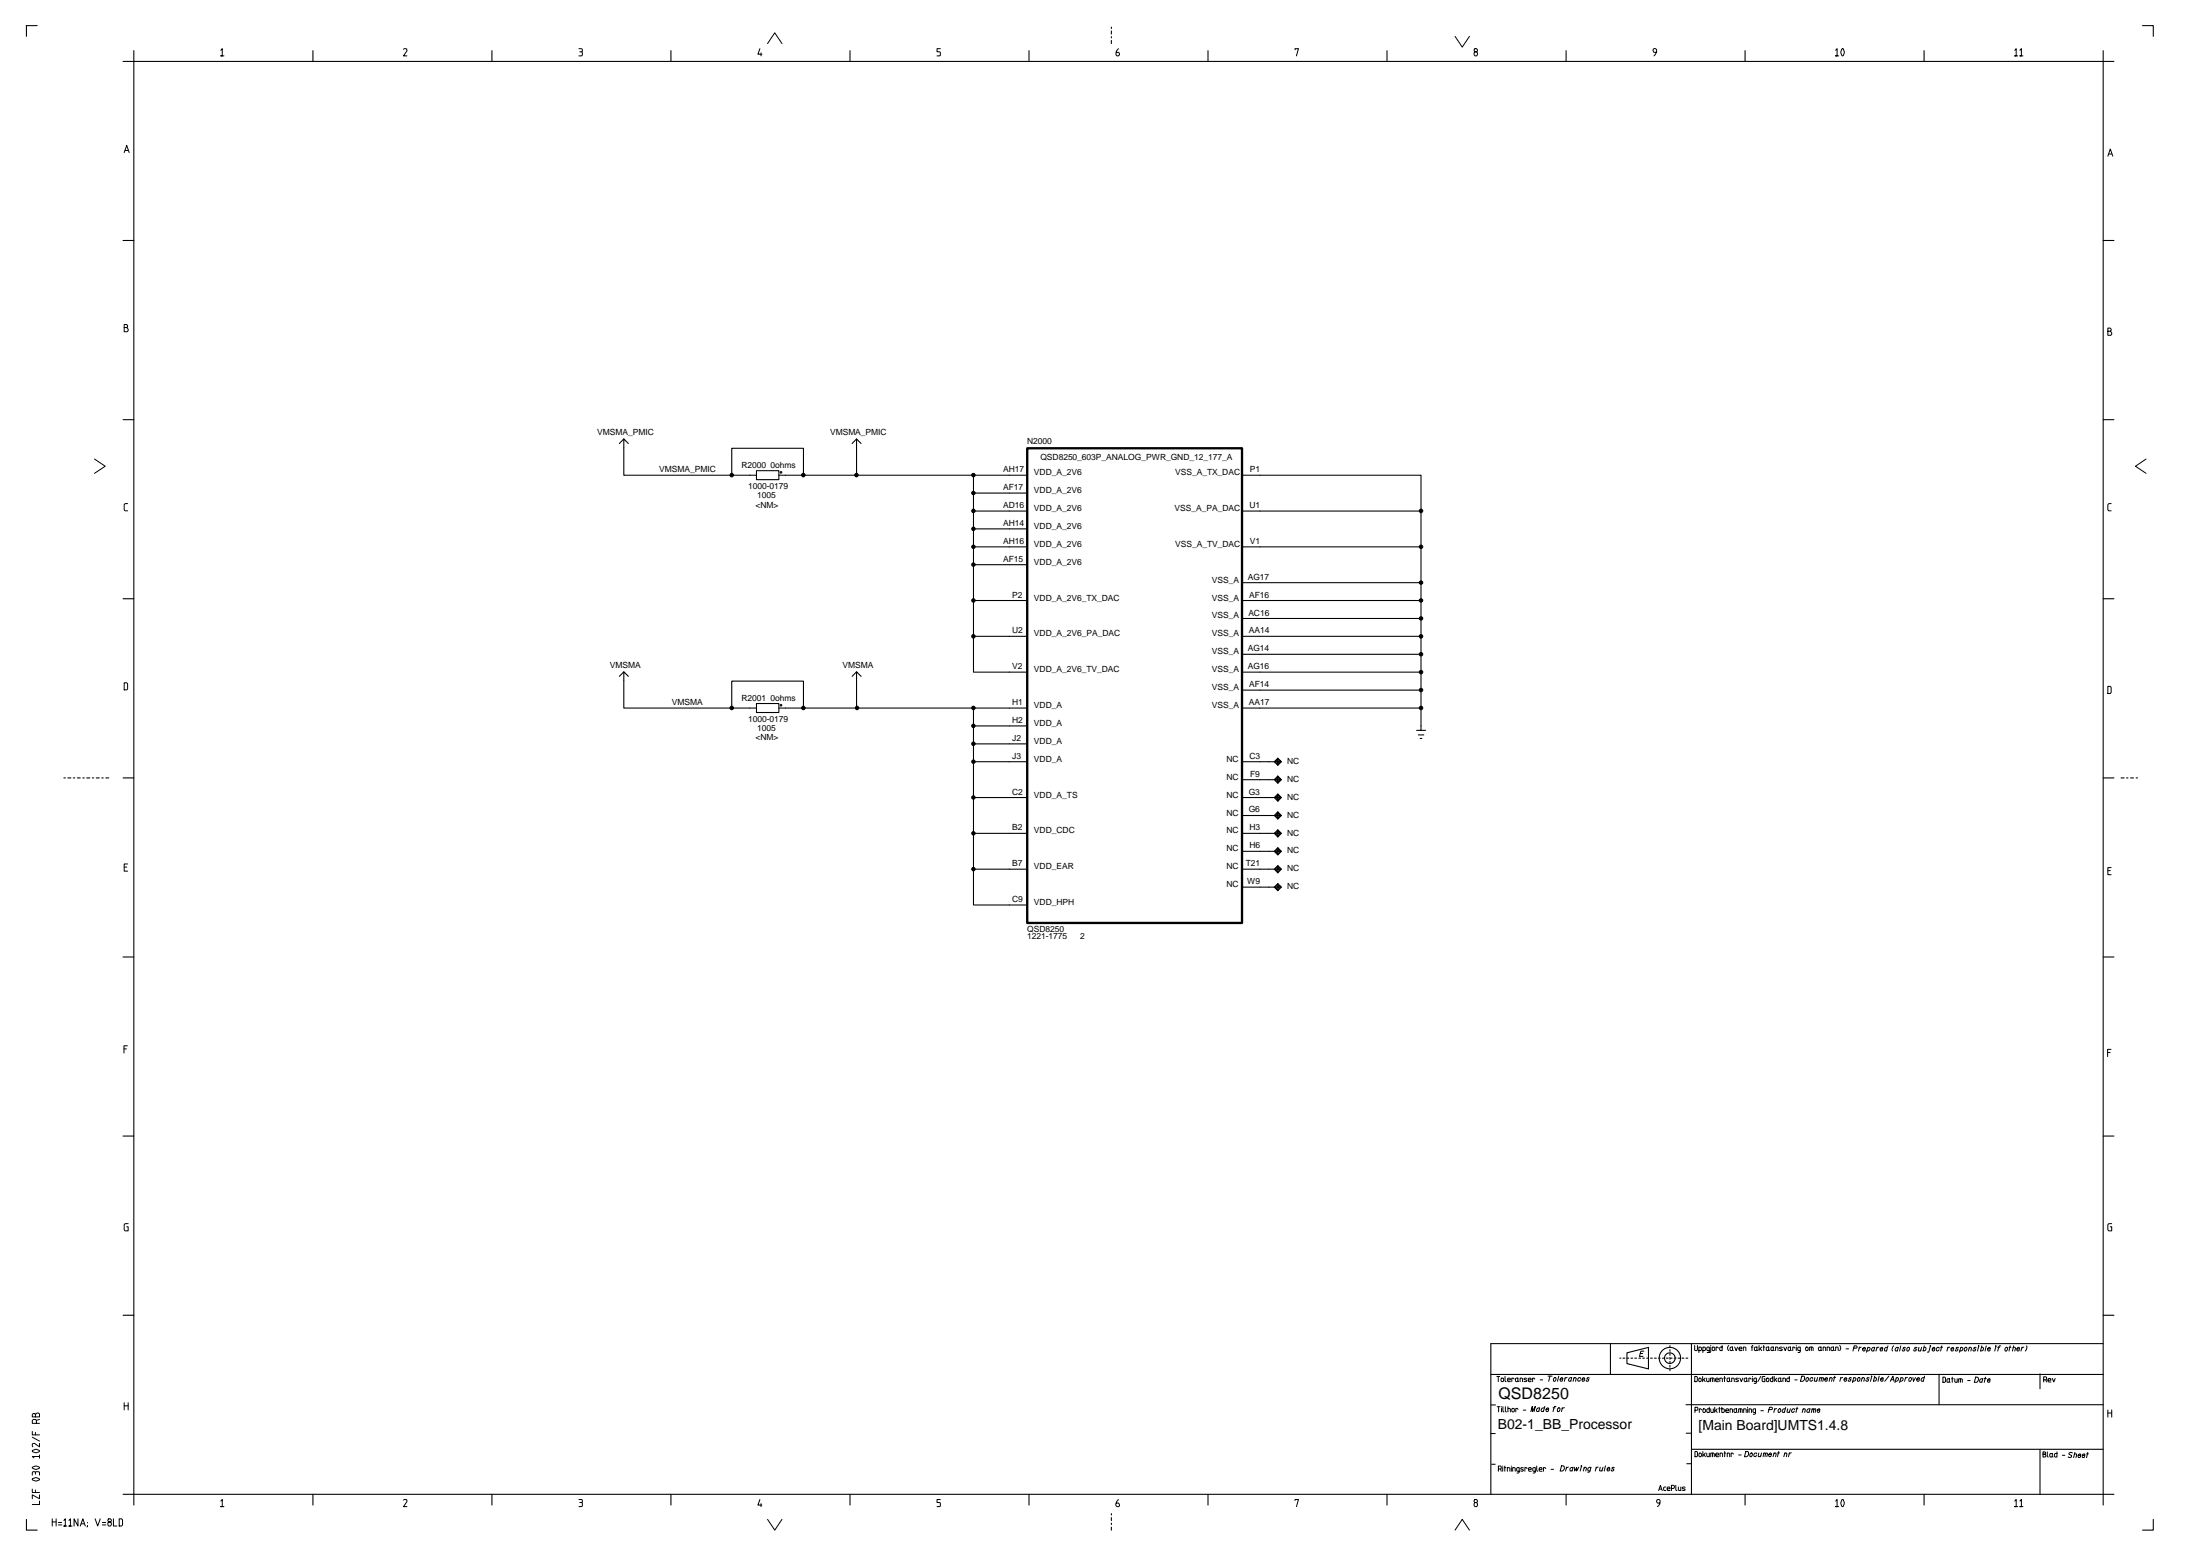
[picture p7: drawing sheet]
<svg xmlns="http://www.w3.org/2000/svg" width="420mm" height="297mm" viewBox="0 0 420 297" stroke-linecap="round" stroke-linejoin="round" font-family="sans-serif">
<g fill="none" stroke="#000" stroke-width=".2">
<path d="M7.1 4.9h-2.1v2M23.5 11.7h380.2M25.6 9.7v277.6M59.8 9.7v2M93.9 9.7v2M128.1 9.7v2M162.3 9.7v2M196.5 9.7v2M212.2 5.2v.2M212.2 5.9v.6M212.2 7v.2M212.2 7.7v.6"/>
<path d="M230.7 9.7v2M264.9 9.7v2M299.1 9.7v2M333.3 9.7v2M367.5 9.7v2M401.7 9.7v277.6M409.2 4.9h2v2M23.5 45.9h2.1M401.7 45.9h2M23.5 80.1h2.1M119.1 83.8l-.8 .9M120 84.7l-.9-.9v6.9h25.4"/>
<path d="M139.8 90.7v-5.1h13.6v5.1M144.5 89.9h4.2v1.7h-4.2zM148.7 90.7h47.5M163.6 83.8l-.9 .9M164.5 84.7l-.9-.9v6.9M185.9 90.7v37.6h10.3M185.9 97.6h10.3M185.9 94.1h10.3M237.2 90.7h34.2v48.7h-.9M237.2 97.6h34.2M401.7 80.1h2M23.5 114.3h2.1"/>
<path d="M185.9 104.4h10.3M185.9 114.6h10.3M185.9 107.8h10.3M185.9 101h10.3M237.2 104.4h34.2M237.2 118.1h34.2M237.2 114.6h34.2M237.2 111.2h34.2M401.7 114.3h2M119.1 128.2l-.8 .9M120 129.1l-.9-.9v7h25.4M139.8 135.2v-5.2h13.6v5.2"/>
<path d="M144.5 134.3h4.2v1.7h-4.2zM148.7 135.2h47.5M163.6 128.2l-.9 .9M164.5 129.1l-.9-.9v7h.1M185.9 135.2v23.9h10.3M185.9 138.6h10.3M185.9 121.5h10.3M237.2 135.2h34.2M237.2 131.7h34.2M237.2 128.3h34.2M237.2 124.9h34.2M237.2 121.5h34.2"/>
<path d="M271.4 139.4h.9M12.2 148.5h.3M12.9 148.5h.6M14 148.5h.3M14.8 148.5h.5M15.8 148.5h.3M16.6 148.5h.6M17.6 148.5h.3M18.4 148.5h.6M19.4 148.5h.3M20.2 148.5h.6M23.5 148.5h2.1"/>
<path d="M185.9 159.1v13.7h10.3M185.9 142h10.3M185.9 145.4h10.3M185.9 152.3h10.3M237.2 145.4h7.5M237.2 152.3h7.5M237.2 148.8h7.5M237.2 155.7h7.5M237.2 159.1h7.5M243.5 145.4l.5-.5 .5 .5-.5 .5zM243.5 152.3l.5-.6 .5 .6-.5 .5zM243.5 159.1l.5-.5 .5 .5-.5 .5z"/>
<path d="M243.9 145.4l.1-.2 .2 .2-.2 .2zM243.9 148.8l.1-.1 .2 .1-.2 .2zM243.9 152.3l.1-.2 .2 .2-.2 .1zM243.9 155.7l.1-.2 .2 .2-.2 .2zM243.9 159.1l.1-.2 .2 .2-.2 .2zM244 148.3l.5 .5-.5 .6-.5-.6zM244 155.2l.5 .5-.5 .5-.5-.5zM244 144.7v1.4M244 148.1v1.4M244 151.6v1.4M244 155v1.4M244 158.4v1.4"/>
<path d="M244 144.7l.7 .7-.7 .7-.6-.7zM244 148.1l.7 .7-.7 .7-.6-.7zM244 151.6l.7 .7-.7 .7-.6-.7zM244 155l.7 .7-.7 .7-.6-.7zM244 158.4l.7 .7-.7 .7-.6-.7zM270.9 140.3h1M271.2 141h.4M401.7 148.5h2M405.1 148.5h.6M406.1 148.5h.3M406.9 148.5h.6M408 148.5h.2"/>
<path d="M185.9 165.9h10.3M237.2 165.9h7.5M237.2 162.5h7.5M237.2 169.4h7.5M243.5 162.5l.5-.5 .5 .5-.5 .5zM243.5 165.9l.5-.5 .5 .5-.5 .6zM243.5 169.4l.5-.6 .5 .6-.5 .5zM243.9 162.5l.1-.2 .2 .2-.2 .2zM243.9 165.9l.1-.1 .2 .1-.2 .2zM243.9 169.4l.1-.2 .2 .2-.2 .1zM244 161.8v1.4M244 165.2v1.4"/>
<path d="M244 168.7v1.3M244 161.8l.7 .7-.7 .7-.6-.7zM244 165.2l.7 .7-.7 .7-.6-.7zM244 168.7l.7 .7-.7 .6-.6-.6zM23.5 182.7h2.1M401.7 182.7h2M23.5 216.9h2.1M401.7 216.9h2M23.5 251.1h2.1M284.7 256.5h116.9M284.7 256.5v28.8M307.6 256.5v5.8"/>
<path d="M309.3 259.3h.3M310 259.3h.3M310.7 259.3h.4M310.7 258.3l4.1-1.1v4.1l-4.1-1zM311.5 259.3h.3M312.2 259.3h.4M313 259.3h.3M313.7 259.3h.4M314.5 259.3h.3M315.2 259.3h.4M316 259.3h.3M316.7 259.3h.4"/>
<path d="M317.5 259.3h.3M318.2 259.3h.4M318.9 256.9v.3M318.9 257.6v.4M318.9 258.4v.3M318.9 259.1v.4M318.9 259.9v.3M319 259.3h.3M319.7 259.3h.4M320.5 259.3h.3M321.3 259.3h.3M322 259.3h.3"/>
<path d="M323 256.5v28.8M401.7 251.1h2M284.7 273.7h.8M284.7 262.4h117M284.7 268.2h.9M284.9 279.5h.6M318.9 260.6v.4M318.9 261.4v.3M322 268.2h.9M322 273.6h.9M322.1 279.4h.8M323 276.7h78.7"/>
<path d="M323 268.2h78.7M370.3 262.4v5.8M389.6 262.3v2.8M389.6 276.7v8.6M5 290v2.1h2.1M23.5 285.3h380.2M59.8 285.3v2M93.9 285.3v2M128.1 285.3v2M162.3 285.3v2M196.5 285.3v2M212.2 288.9v.3"/>
<path d="M212.2 289.7v.6M212.2 290.8v.2M212.2 291.5v.6M230.7 285.3v2M264.9 285.3v2M299.1 285.3v2M333.3 285.3v2M367.5 285.3v2M411.2 290v2.1h-2"/>
<circle cx="318.9" cy="259.3" r="1.02"/>
<circle cx="318.9" cy="259.3" r="2.04"/>
</g>
<g fill="#000" stroke="#000" stroke-width=".19">
<circle cx="139.8" cy="90.7" r=".34"/>
<circle cx="153.4" cy="90.7" r=".34"/>
<circle cx="163.6" cy="90.7" r=".34"/>
<circle cx="185.9" cy="90.7" r=".34"/>
<circle cx="185.9" cy="97.5" r=".34"/>
<circle cx="185.9" cy="94.1" r=".33"/>
<circle cx="271.4" cy="97.5" r=".34"/>
<circle cx="185.9" cy="104.4" r=".33"/>
<circle cx="185.9" cy="107.8" r=".33"/>
<circle cx="185.9" cy="114.6" r=".33"/>
<circle cx="185.9" cy="101" r=".33"/>
<circle cx="271.4" cy="104.4" r=".33"/>
<circle cx="271.4" cy="114.6" r=".33"/>
<circle cx="271.4" cy="111.2" r=".33"/>
<circle cx="271.4" cy="118.1" r=".33"/>
<circle cx="139.8" cy="135.1" r=".34"/>
<circle cx="153.4" cy="135.1" r=".34"/>
<circle cx="163.7" cy="135.1" r=".34"/>
<circle cx="185.9" cy="121.5" r=".34"/>
<circle cx="185.9" cy="135.1" r=".34"/>
<circle cx="185.9" cy="138.6" r=".33"/>
<circle cx="271.4" cy="135.1" r=".34"/>
<circle cx="271.4" cy="128.3" r=".34"/>
<circle cx="271.4" cy="121.5" r=".34"/>
<circle cx="271.4" cy="124.9" r=".33"/>
<circle cx="271.4" cy="131.7" r=".33"/>
<circle cx="185.9" cy="142" r=".34"/>
<circle cx="185.9" cy="145.4" r=".33"/>
<circle cx="185.9" cy="159.1" r=".33"/>
<circle cx="185.9" cy="152.2" r=".33"/>
<circle cx="185.9" cy="165.9" r=".33"/>
</g>
<g fill="none" stroke="#000" stroke-width=".19">
<path d="M42.2 9.6l.2-.3v1.4h-.2h.6M77.1 9.4l.4-.1 .2 .2v.2l-.6 1h.6M110.6 9.3l.6 .1v.3l-.1 .2M110.7 9.9h.5v.6l-.1 .2h-.5M145.1 9.3l-.4 1.1h.8M145.3 10.1v.6M146.6 8.3l1.4-2 1.3 2M179.6 9.3h-.6v.6h.4l.2 .2v.5l-.6 .1M213.6 9.3a.97 .97 0 0 0-.3 1.4h.3l.2-.2v-.3l-.2-.2h-.4M247.3 9.5v-.2h.7l-.4 1.4M277.9 6.9l1.4 2.1 1.3-2.1M281.7 9.3l-.2 .4 .7 .4v.4l-.2 .2h-.3l-.2-.2v-.4l.2-.2h.3l.2-.4-.2-.2z"/>
<path d="M316.3 10h-.4l-.2-.4 .1-.2 .4-.1 .2 .2v.4l-.5 .8M350.6 9.6l.2-.3v1.4h-.2h.6M351.7 9.4l.2-.1a.99 .99 0 0 1 0 1.4h-.1a1.01 1.01 0 0 1-.1-1.3zM384.8 9.6l.3-.3v1.4h-.3h.5M385.8 9.6l.2-.3v1.4h-.2h.5M23.7 29.1l.5-1.3 .5 1.3M23.9 28.7h.6M402.6 29.8l.4-1.4 .5 1.4M402.7 29.4h.6M23.7 62.5h.5l.2-.1-.2-.4h-.5v1.3h.6l.2-.2v-.3l-.3-.3M402.6 63.2h.4l.2-.1-.2-.5h-.4v1.4h.5l.2-.5-.3-.3M18 87.6l2.1 1.4-2.1 1.4"/>
<path d="M24.4 96.1h-.5l-.2 .3v.9l.2 .2h.5M149 90.1h.3v.2h-.3zM403.2 96.1h-.5l-.1 .3v.9l.1 .2h.5M409.9 87.6l-2.1 1.4 2.1 1.4M23.7 130.3h.5l.2 .2v1l-.2 .2h-.5zM149 134.5h.3v.2h-.3zM402.6 131h.4l.2 .2v1l-.2 .2h-.4zM23.7 165.5h.5M24.4 164.9h-.7v1.4h.7M402.6 166.2h.4M403.2 165.6h-.6v1.4h.6M24.3 199.6h-.6v1.4"/>
<path d="M23.7 200.2h.5M402.5 200.9h.5M403.2 200.3h-.7v1.4M24.5 233.6h-.6l-.2 .2v1l.2 .2h.6v-.8h-.3M403.3 233.6h-.6l-.1 .2v1l.1 .2h.6v-.8h-.3M313.3 258.4h.4M314 257.9h-.6l-.3 1h.7M323.6 256.9v.8l.2 .1 .4-.1v-.8M324.5 257.8l.4-.1-.1-.5h-.3v1M325.2 257.8l.5-.1v-.4l-.1-.1h-.4v1M326.4 257.8l-.4-.1v-.4l.1-.1h.3v.8l-.4 .2M326.7 257.2v.8l-.3 .2"/>
<path d="M326.7 256.9h.1M327.1 257.2l.4 .1v.4l-.2 .1-.3-.1zM328.2 257.4l-.2-.2h-.3v.6M328.9 256.9v.9h-.3l-.2-.5 .2-.1h.3M330.1 256.9l-.2 .4 .2 .5M330.4 257.3l.1-.1h.4v.5l-.1 .1-.4-.1zM330.9 257.7l.1 .1M331.3 257.2l.3 .6 .2-.6M332.1 257.5h.6l-.2-.3-.4 .1v.4l.6 .1M332.9 257.8v-.6h.4l.1 .1v.5M334.4 257.2h.4M334.8 256.9l-.2 .1v.8"/>
<path d="M335.1 257.3l.1-.1h.3v.5l-.3 .1-.1-.1zM335.5 257.7l.2 .1M335.9 256.9v.9M336.2 257.4l.2 .4M336.4 257.2l-.5 .4M336.7 257.2h.3M336.8 256.9v.9M337.4 257.2h.4v.5l-.1 .1-.4-.1zM337.8 257.7l.1 .1M338.3 257.2h.4v.5l-.2 .1-.3-.1zM338.7 257.7l.1 .1M339.1 257.8v-.6h.3l.2 .1v.5"/>
<path d="M340.4 257.2h-.3l-.3 .1 .5 .3v.2h-.5M340.7 257.2l.2 .6 .3-.6M341.6 257.2h.4v.5l-.2 .1-.3-.1zM342 257.7l.1 .1M342.8 257.4l-.1-.2h-.3v.6M343.1 256.9h.1M343.1 257.2v.6M343.8 257.8l-.5-.1 .2-.5h.3v.8l-.4 .2M344.8 257.3l.4-.1 .1 .1v.4l-.3 .1-.2-.1zM345.6 257.8v-.6h.5l.2 .1v.5M345.9 257.2v.6M347.3 257.3l.1-.1h.4v.5l-.1 .1-.4-.1z"/>
<path d="M347.8 257.7l.1 .1M348.2 257.8v-.6h.3l.2 .1v.5M348.9 257.8v-.6h.4l.1 .1v.5M349.7 257.3l.1-.1h.4v.5l-.2 .1-.3-.1zM350.2 257.7l.1 .1M350.6 257.8v-.6h.3l.2 .1v.5M351.3 256.9a.67 .67 0 0 1 0 .9M352.6 257.5h.4M354 257.4h.5l.2-.1v-.3l-.6-.1-.2 1M355.1 257.2l-.2 .7M355.5 257.2l-.4 .2M355.7 257.5h.6l-.1-.2a.35 .35 0 0 0-.4 .2 .35 .35 0 0 0 .1 .4h.2l.1-.2"/>
<path d="M356.7 257.3l.2-.1 .3 .2a.48 .48 0 0 1-.6 .5l-.1-.1M356.7 257.2l-.2 .9M358 257.3a.38 .38 0 0 0-.5 .1 .38 .38 0 0 0 .1 .5l.3-.1M358 257.2l-.2 .7M358.5 257.2l-.2 .7M358.8 257.2l-.4 .2M359.1 257.5h.5l-.1-.2a.35 .35 0 0 0-.4 .2 .35 .35 0 0 0 .1 .4h.2l.1-.2M360.5 257.2a.46 .46 0 0 0-.6 .5l.2 .2 .2-.1M360.6 256.9l-.3 1M361.7 256.9l-.1 .1a.77 .77 0 0 0-.2 .9M362.5 257.3v-.1a.45 .45 0 0 0-.5 .2 .45 .45 0 0 0 0 .5l.4-.1M362.6 257.2l-.3 .7"/>
<path d="M363 256.9l-.2 1M363.9 257.3l-.2-.1-.2 .1v.2l.3 .2-.1 .2h-.4v-.2M364.3 257.3l.2-.1a.34 .34 0 0 1 .1 .4 .34 .34 0 0 1-.4 .2v-.4zM366.1 257.3l-.3-.1-.1 .1v.2l.3 .2-.1 .2h-.4v-.2M366.5 257.2l-.1 .7h.3l.1-.2M367 257.2l-.2 .7M367.4 257.2l.4 .1v.2l-.2 .4-.3-.1M367.5 256.9l-.2 1M368.6 257.2l-.2 .8-.1 .1h-.2M368.6 256.9l.1 .1zM369 257.5h.5v-.2a.35 .35 0 0 0-.4 .2 .35 .35 0 0 0 .1 .4h.2l.1-.2M370.3 257.4v-.2h-.2l-.3 .3 .1 .4h.2l.2-.2"/>
<path d="M370.6 257.2h.4M370.8 256.9l-.2 1M372 257.2l-.2 .7M372.4 257.2l-.4 .2M372.6 257.5h.5a.29 .29 0 0 0-.4-.2 .29 .29 0 0 0-.1 .4l.1 .2h.3l.1-.2M374 257.3l-.2-.1-.2 .1v.2l.3 .2-.1 .2h-.3l-.1-.2M374.4 257.3l.3-.1 .2 .2a.47 .47 0 0 1-.5 .5l-.1-.1M374.5 257.2l-.3 .9M375.3 257.3l.1-.1a.34 .34 0 0 1 .2 .4 .34 .34 0 0 1-.4 .2zM376.1 257.4l.1-.2 .3 .2-.1 .5M376.1 257.2l-.2 .7M377.4 257.3l-.2-.1-.2 .1v.2l.3 .2-.1 .2h-.4v-.2"/>
<path d="M377.9 257.2l-.2 .7M377.9 256.9v.1zM378.4 257.2l.3 .1 .1 .2-.2 .4-.4-.1M378.5 256.9l-.3 1M379.3 256.9l-.2 1M379.6 257.5h.5a.29 .29 0 0 0-.4-.2 .29 .29 0 0 0-.1 .4l.1 .2h.3l.1-.2M381.1 256.9l.1 .1zM381.2 257.2l-.3 .7M381.5 257.2h.4M382.1 256.9h-.3l-.3 1M383.1 257.3l.1-.1a.33 .33 0 0 1 .2 .4 .33 .33 0 0 1-.5 .2zM383.7 257.2h.4"/>
<path d="M383.9 256.9l-.2 1M384.5 257.3l.3-.1 .1 .2-.1 .5M384.6 256.9l-.3 1M385.2 257.5h.5v-.2a.35 .35 0 0 0-.5 .2 .35 .35 0 0 0 .1 .4h.3l.1-.2M386.2 257.2l-.2 .7M386.5 257.2l-.4 .2M387 256.9l.1 .5-.3 .5M6.2 273.3v.6h1.3M6.2 274.4l1.3 .7M6.2 276.9a.99 .99 0 0 1 1.3 0v.2a.87 .87 0 0 1-1.3-.2zM6.8 270l.3-.3 .4 .2v.6h-1.3v-.5l.4-.2 .2 .2v.5M6.8 273.4v.5"/>
<path d="M7 271.7v-.6l-.2-.1h-.4l-.2 .1v.6h1.3M7.5 275.5v.7l-.9-.7-.4 .2 .1 .5M7.5 277.7v.6v-.3h-1.3l.3 .3M7.5 271l-.5 .1M23.7 267.8v1.4M23.7 268.4h.8M24.5 267.8v1.4M285.9 262.8h.5M285.9 268.5h.6M286.1 262.8v1M286.2 268.5v1M286.7 263.2l.1-.1 .4 .1-.2 .6-.3-.2z"/>
<path d="M286.8 268.5v.1M286.8 268.9v.6M287 279.9h.1M287 268.5v.9l.2 .1M287.4 279.9v1M287.4 262.8v.8l.2 .2M287.5 268.5v.9l.2 .1M287.9 263.4h.5l-.1-.3-.4 .1v.4l.1 .2h.4M288 268.9l.4 .1v.5M288 268.5v1M288.6 279.9h.1M288.7 269l.2-.1 .3 .1-.1 .5-.4-.1z"/>
<path d="M289.1 263.3l-.1-.2h-.3v.7M289.4 263.2l.5-.1v.5l-.1 .2-.4-.2zM289.9 263.6l.1 .2M289.9 269l-.1-.1h-.3v.6M290.3 263.8v-.7l.5 .1v.6M290.9 269.2h.5M291.6 263.1h-.3l-.2 .1 .5 .3-.2 .3-.3-.1M291.9 263.4h.5l-.1-.3-.4 .1v.4l.1 .2h.4M292.4 269.5l.2-1 .1 1 .5-1-.2 1M293.1 263.3l-.1-.2h-.3v.7M293.5 279.9v.8l.2 .2M294 268.8a.45 .45 0 0 0-.5 .1 .45 .45 0 0 0 0 .5h.4"/>
<path d="M294.1 268.8l-.2 .7M294.1 263.4h.5M294.9 268.8a.47 .47 0 0 0-.6 .5l.2 .2 .3-.1M295 268.5l-.2 1M295.3 269h.5a.29 .29 0 0 0-.4-.2 .29 .29 0 0 0-.1 .5l.1 .2 .2-.1 .1-.2M295.6 262.7h.8M296 262.7l-.2 1M296.6 268.8h.4M296.8 263h.2a.34 .34 0 0 1 .1 .4 .34 .34 0 0 1-.4 .2zM297.2 268.5h-.3l-.3 1M297.6 268.8h.1a.34 .34 0 0 1 .2 .4 .34 .34 0 0 1-.5 .2v-.4zM297.7 262.7l-.3 1"/>
<path d="M298 263.3h.5a.3 .3 0 0 0-.4-.2 .3 .3 0 0 0-.1 .4l.1 .2h.2l.1-.3M298.2 279.8l.4 .1a.57 .57 0 0 1-.3 .9h-.3zM298.4 268.7l-.2 .8M298.8 268.7l-.5 .2M298.9 262.9l-.1 .8M299.3 262.9l-.4 .2M300.2 263a.38 .38 0 0 0-.5 .2 .38 .38 0 0 0 .1 .5l.2-.1M300.2 263l-.2 .7M300.6 263.1l.1-.1 .3 .1-.1 .6M300.6 263l-.2 .7M301.9 263.2l-.1-.2h-.2l-.3 .3 .1 .4h.2l.2-.3M302 279.8l.1 .1-.1 .1z"/>
<path d="M302.1 263.3h.6a.29 .29 0 0 0-.5-.2 .29 .29 0 0 0-.1 .4l.2 .2h.2l.1-.3M303.5 263.1l-.2-.1-.2 .1v.2l.3 .1-.1 .3h-.4v-.3M306.6 279.8l-.2 1M323.7 262.8l.5 .1v.7l-.2 .2h-.3zM323.7 269.2h.4l.2-.1v-.3l-.6-.2v1M323.7 277.1l.5 .1v.7l-.1 .2h-.4zM324.4 263.2l.2-.1 .3 .1-.1 .6-.4-.2zM324.5 277.5l.1-.1 .3 .1-.1 .6-.3-.2zM324.9 269.2l-.1-.3h-.3v.7M325.2 262.8v1M325.2 277.1v1M325.3 268.9l.4 .2v.4l-.1 .1-.4-.1z"/>
<path d="M325.4 263.3l.3 .5M325.4 277.7l.3 .4M325.7 263.1l-.5 .4M325.7 277.4l-.5 .5M325.9 263.1v.5l.2 .2h.3v-.7M326 277.4v.5l.1 .2h.3v-.7M326.4 268.6v1h-.3l-.1-.1v-.4l.1-.2h.3M326.7 263.8v-.7h.5l.2 .1v.6M326.7 268.9v.6l.1 .1h.4v-.7M326.7 278.1v-.7h.6l.1 .1v.6M327 263.1v.7M327.1 277.4v.7"/>
<path d="M327.5 268.6v1M327.6 263.4h.6l-.1-.3-.5 .1v.4l.2 .2h.4M327.7 277.7h.5l-.1-.3-.4 .1v.4l.1 .2h.4M327.7 269.2l.2 .4M327.9 268.9l-.4 .5M328.2 268.9h.4M328.4 268.6v1M328.5 263.8v-.7l.4 .1v.6M328.5 278.1v-.7h.3l.2 .1v.6M328.8 268.6v1h.4l.1-.1v-.4l-.1-.2h-.4M329.2 263.1h.4M329.3 277.4h.3"/>
<path d="M329.3 262.8v1M329.4 277.1v1M329.6 269.3h.5l-.1-.4-.4 .2v.4l.1 .1h.4M329.8 263.2l.5-.1v.5l-.1 .2-.4-.2zM329.9 278.1v-.7h.3l.1 .1v.6M330.3 263.6l.1 .2M330.4 269.6v-.7h.4l.1 .2v.5M330.7 263.8v-.7l.5 .1v.6M331 277.6l-.1-.2h-.3v.7M331.3 268.9h.3v.6l-.1 .1-.3-.1zM331.6 269.5l.2 .1M332 263.1h-.3l-.2 .1 .5 .3-.2 .3-.3-.1"/>
<path d="M332.1 269.6v-.7h.5l.1 .2v.5M332.1 277.7h.4M332.3 263.1l.3 .7 .2-.7M332.4 268.9v.7M333 269.6v-.7h.3l.2 .2v.5M333.1 263.2l.5-.1v.5l-.2 .2-.3-.2zM333.4 277.1h.4a.59 .59 0 0 1-.3 1h-.3zM333.6 263.6l.1 .2M333.8 268.6v.1M333.8 268.9v.7M334 269.6v-.7h.4l.1 .2v.5M334.3 277.4h.2a.34 .34 0 0 1 .2 .4 .34 .34 0 0 1-.5 .2z"/>
<path d="M334.4 263.3l-.1-.2h-.3v.7M334.7 262.8h.1M334.7 263.1v.7M335.3 269.6h-.4l-.1-.1v-.4l.1-.2h.4v.9l-.5 .2M335.4 263.8h-.3l-.1-.2v-.4l.1-.1h.3v.9l-.4 .1M335.5 277.6v-.2h-.3l-.2 .3 .1 .3 .1 .1 .3-.3M335.9 277.4l-.1 .6 .3 .1 .2-.2M336.3 262.8l-.6 1M336.3 269.3h.5M336.4 277.4l-.2 .7M336.8 277.6l.2-.2 .2 .1 .2-.1 .2 .1-.2 .6M336.9 277.4l-.2 .7"/>
<path d="M337.1 262.8l-.6 .1v.7l.2 .2h.4v-.6h-.2M337.2 277.5l-.1 .6M337.3 263.2l.2-.1 .3 .1v.4l-.1 .2-.4-.2zM337.8 277.7h.5v-.2a.35 .35 0 0 0-.5 .1 .35 .35 0 0 0 .1 .5l.3-.1 .1-.2M337.8 269.1h.5l.2-.1v-.2l-.5-.2-.3 1M338.6 262.8v1h-.4l-.1-.6 .5-.1M338.8 277.5l.1-.1 .3 .1-.1 .6M338.8 277.4l-.2 .7M338.8 262.8v1M339 268.9l-.2 .7M339.1 263.3l.2 .5M339.3 268.9l-.4 .2"/>
<path d="M339.3 263.1l-.5 .4M339.5 277.4h.3M339.6 263.2l.5-.1v.5l-.2 .2-.3-.2zM339.7 277.1l-.2 1M339.7 269l.2-.1a.34 .34 0 0 1 .1 .5 .34 .34 0 0 1-.4 .1zM340.1 263.6l.1 .2M340.5 263.8v-.7l.5 .1v.6M340.8 277.5l.1-.1 .4 .1-.1 .6M340.9 277.4l-.2 .7M340.9 268.9a.49 .49 0 0 0-.6 .6l.3 .1h.2M341 268.6l-.2 1M341.4 268.9l-.1 .7h.3l.2-.2"/>
<path d="M341.7 262.8v1h-.3l-.2-.2v-.4l.5-.1M341.8 277.3l-.2 .8M341.9 268.9l-.2 .7M342.1 277.3l-.4 .2M342.7 269.1v-.2h-.3l-.2 .3 .1 .4h.1l.3-.2M342.8 263.4h.4M343 268.9h.4M343.2 268.6l-.2 1M344.1 262.7h.4a.61 .61 0 0 1-.3 1h-.4zM344.3 269.1l.2-.2 .3 .2-.1 .5M344.4 268.9l-.2 .7M345 263h.2a.34 .34 0 0 1 .2 .4 .34 .34 0 0 1-.5 .2v-.4z"/>
<path d="M345.7 269a.38 .38 0 0 0-.5 .1 .38 .38 0 0 0 .1 .5h.2M345.7 268.9l-.2 .7M346.1 269.1l.1-.2 .2 .2 .2-.2 .2 .1-.1 .6M346.1 268.9l-.2 .7M346.2 263.2v-.2h-.3l-.2 .3 .1 .4h.1l.3-.3M346.4 269.1l-.1 .5M346.6 263l-.1 .7h.3l.2-.2M347.1 269.2h.5l-.1-.2a.35 .35 0 0 0-.4 .2 .35 .35 0 0 0 .1 .4h.2l.1-.2M347.1 263l-.2 .7M347.5 263.2l.2-.2 .2 .1 .3-.1 .1 .1-.2 .6M347.6 263l-.2 .7M347.9 263.1l-.1 .6"/>
<path d="M348.5 263.3h.5v-.2a.36 .36 0 0 0-.5 .1 .36 .36 0 0 0 .1 .5h.3l.1-.3M349.5 263.1l.1-.1 .3 .1-.1 .6M349.5 263l-.2 .7M350.2 263h.4M350.4 262.7l-.2 1M351.6 262.9l-.2 .8M351.9 262.9l-.4 .2M352.2 263.3h.5v-.2a.35 .35 0 0 0-.5 .1 .35 .35 0 0 0 .1 .5h.3l.1-.3M353.6 263.1l-.3-.1-.1 .1v.2l.3 .1-.2 .3h-.3v-.3M354 263.1l.2-.1 .2 .2a.47 .47 0 0 1-.5 .5l-.1-.1M354 263l-.2 .9M354.9 263h.1a.33 .33 0 0 1 .2 .4 .33 .33 0 0 1-.4 .2z"/>
<path d="M355.6 263.1l.1-.1 .4 .1-.2 .6M355.7 263l-.2 .7M357 263.1l-.3-.1-.2 .1 .1 .2 .3 .1-.2 .3h-.3v-.3M357.4 262.7l.1 .1zM357.4 262.9l-.2 .8M358 263h.3l.1 .3-.3 .4-.3-.1M358 262.7l-.2 1M358.9 262.7l-.2 1M359.2 263.3h.5v-.2a.36 .36 0 0 0-.5 .1 .36 .36 0 0 0 .1 .5h.2l.2-.3M360.7 262.7l-.8 1M361 263.7l.5-1 .2 1M361.2 263.4h.5"/>
<path d="M362.1 263.1l.2-.1 .3 .2a.47 .47 0 0 1-.5 .5l-.1-.1M362.2 263l-.3 .9M363 263.1l.2-.1 .3 .2a.47 .47 0 0 1-.5 .5l-.2-.1M363.1 263l-.3 .9M363.9 262.9l-.2 .8M364.3 262.9l-.4 .2M364.7 263h.1a.34 .34 0 0 1 .2 .4 .34 .34 0 0 1-.4 .2v-.4zM365.3 263l.1 .7 .4-.7M366.1 263.3h.5v-.2a.35 .35 0 0 0-.5 .1 .35 .35 0 0 0 .1 .5h.2l.2-.3M367.5 263a.45 .45 0 0 0-.5 .2 .45 .45 0 0 0 0 .5l.3-.1M367.6 262.7l-.3 1M371.1 262.9h.3l.1 .1v.8l-.1 .1h-.3z"/>
<path d="M371.8 263.3l.5-.1v.6l-.1 .1-.4-.1zM372.3 263.8l.1 .1M372.7 263.2h.4M372.8 262.9v1M373.3 263.2v.6l.2 .1h.3v-.7M374.1 263.9v-.7h.5l.2 .1v.6M374.4 263.2v.7M375.8 263.5h.5M377.3 262.9h.4a.57 .57 0 0 1-.3 1h-.3zM378.7 263.2h-.1a.44 .44 0 0 0-.5 .2 .44 .44 0 0 0 0 .5l.4-.1M378.7 263.2l-.2 .7M379 263.2h.3"/>
<path d="M379.2 262.9l-.2 1M379.6 263.5h.5v-.2a.35 .35 0 0 0-.5 .1 .35 .35 0 0 0 .1 .5h.3l.1-.2M390.2 277.6h.3l.2-.3-.2-.1h-.3v1h.4l.1-.4-.2-.2M390.3 263.4h.4l.2-.1-.2-.5h-.4v1M390.7 263.4l.2 .4M391 277.2v.8l.2 .2M391.1 263.5h.6l-.1-.4-.5 .2v.4l.6 .1M391.5 277.6l.5-.1v.5l-.2 .2-.3-.2zM392 263.1l.2 .7 .3-.7M392 278l.1 .2M392.8 277.2v1h-.3l-.1-.2v-.4l.4-.1M393.9 277.8h.4"/>
<path d="M395.8 277.4a.33 .33 0 0 0-.4-.1 .33 .33 0 0 0-.2 .3l.4 .2a.35 .35 0 0 1-.2 .4 .35 .35 0 0 1-.4-.1M396.2 277.7l.3-.2 .1 .2-.1 .6M396.3 277.3l-.3 1M396.9 277.8h.5l-.2-.3a.43 .43 0 0 0-.2 .8l.2-.1 .2-.2M397.7 277.8h.5l-.2-.3a.42 .42 0 0 0-.3 .3 .42 .42 0 0 0 .1 .5l.2-.1 .1-.2M398.5 277.5h.4M398.7 277.3l-.2 1M402.6 269.2v1.3M402.6 269.7h.7M403.3 269.2v1.3M6.2 284.3v.6h1.3M6.3 282.3a.9 .9 0 0 1 1.2 .1 .89 .89 0 0 1-1.3 0z"/>
<path d="M6.3 280a.9 .9 0 0 1 1.2 .2 .89 .89 0 0 1-1.3-.1zM6.8 281.4v-.4l.5-.1 .2 .2v.5M6.8 284.4v.5M6.8 281.1l-.2-.2-.3 .1-.1 .6M7.5 286.6v.6h-1.3M7.5 285.4v.7l-1.3-.7v.7M10 289.9v1.4M10 290.5h.7M10.7 289.9v1.4M11.1 291.1h.7M11.1 290.6h.7M12.2 290.3l.3-.4v1.4h-.3h.6"/>
<path d="M13.2 290.3l.3-.4v1.4h-.3h.6M14.9 289.9v1.4l-.8-1.4v1.4M15.3 291.3l.5-1.4 .5 1.4M15.5 290.9h.6M16.7 291.2l-.1 .3M16.7 290.6v.1M18.2 289.9l.5 1.4 .4-1.4M19.5 291.1h.7M19.5 290.6h.7M20.8 289.9l-.2 .5 .7 .3v.4l-.2 .2h-.3l-.2-.2v-.4l.2-.2h.3l.2-.3-.2-.3zM21.7 289.9v1.4h.6M22.8 289.9h.4l.2 .3v.9l-.2 .2h-.4z"/>
<path d="M42.2 286.6l.2-.3v1.3h-.2h.6M77.1 286.4l.4-.1 .2 .1v.3l-.6 .9h.6M110.6 286.3h.6v.4l-.1 .1M110.7 286.8l.5 .1v.5l-.1 .2h-.5M145.1 286.3l-.4 1h.8M145.3 287v.6M146.6 290l1.4 2.1 1.3-2.1M179.6 286.3h-.6v.5h.4l.2 .2v.5l-.6 .1M213.6 286.3l-.5 .7v.4l.2 .2 .5-.1v-.2l-.2-.4h-.4M247.3 286.4v-.1h.7l-.4 1.3M277.9 292.1l1.4-2.1 1.3 2.1M281.7 286.3l-.2 .4 .7 .3v.4l-.2 .2h-.3l-.2-.2v-.4l.2-.2h.3l.2-.4-.2-.1z"/>
<path d="M286.2 280.4l.5-.1-.1-.4h-.4v1M286.6 280.4l.1 .5M287 280.2v.7M287.3 280.2h.3M287.9 280.9v-.7h.3l.2 .1v.6M288.6 280.2v.7M288.9 280.9v-.7h.4l.1 .1v.6M290.1 280.9h-.3l-.1-.2 .1-.5h.3v.9l-.4 .1M290.9 280.2h-.3l-.2 .1 .5 .4-.1 .2-.4-.1M291.6 280.4l-.1-.2h-.3v.7M291.9 280.5h.5l-.1-.3-.4 .1v.4l.1 .2h.4M293.2 280.9h-.3l-.2-.2v-.4l.2-.1h.3v.9l-.4 .1"/>
<path d="M294 280.5h.5l-.1-.3-.4 .1v.4l.1 .2h.4M295.2 280.4l-.1-.2h-.3v.7M296.2 280.5h.5M299.2 280.1l-.2 .7M299.5 280.1l-.4 .2M300.4 280.2h-.4l-.2 .3 .1 .3h.4M300.4 280.1l-.2 .7M300.7 280.1v.7l.4-.6v.6l.4-.7M302 280.1l-.2 .7M302.5 280.3l.2-.2 .3 .2-.2 .5M302.6 280.1l-.2 .7M303.8 280.1l-.2 .8-.4 .1"/>
<path d="M303.8 280.2a.34 .34 0 0 0-.5 .1 .34 .34 0 0 0 .4 .5M304.9 280.1l-.2 .7M305.2 280.1l-.4 .2M305.6 280.1l-.1 .7h.3l.2-.2M306.1 280.1l-.2 .7M306.9 280.4h.5l-.1-.3a.43 .43 0 0 0-.2 .7h.2l.1-.2M308.3 280.2l-.3-.1-.1 .1v.2h.3v.2l-.1 .2h-.4v-.2M316.8 284.5l.3-1 .3 1M316.9 284.3h.4M317 286.9h-.4l-.2-.2 .2-.4h.3a.93 .93 0 0 1-.3 1.3M318.1 283.9l-.4 .1v.4l.4 .1M318.4 284.2h.5l-.1-.3-.4 .1v.4l.5 .1"/>
<path d="M319.2 284.1h.4l.2-.1-.2-.5h-.4v1M320 283.5v.9l.3 .1M320.5 283.9v.5l.2 .1h.3v-.6M321.8 283.9h-.3l-.2 .1 .5 .3-.2 .2h-.3M350.6 286.6l.2-.3v1.3h-.2h.6M351.8 286.3h.1a.85 .85 0 0 1-.1 1.3 .96 .96 0 0 1 0-1.3zM384.8 286.6l.3-.3v1.3h-.3h.5M385.8 286.6l.2-.3v1.3h-.2h.5"/>
</g>
<path d="M196.2 85.6h41v90.6h-41z" fill="none" stroke="#000" stroke-width=".44"/>
<text font-size="3.1" x="286.2" y="267.1">QSD8250</text>
<g font-size="2.7">
<text x="286.1" y="272.8">B02-1_BB_Processor</text>
<text x="324.4" y="273">[Main Board]UMTS1.4.8</text>
</g>
<g font-size="1.6">
<text x="114.1" y="83.1">VMSMA_PMIC</text>
<text x="158.5" y="83.1">VMSMA_PMIC</text>
<text x="141.6" y="89.3">R2000</text>
<text x="147.1" y="89.3">0ohms</text>
<text x="196.2" y="84.8">N2000</text>
<text x="198.7" y="87.8">QSD8250_603P_ANALOG_PWR_GND_12_177_A</text>
<text x="125.9" y="90.1">VMSMA_PMIC</text>
<text x="142.9" y="93.4">1000-0179</text>
<text x="144.6" y="95">1005</text>
<text x="191.6" y="93.6">AF17</text>
<text x="191.6" y="90.1">AH17</text>
<text x="197.5" y="94.1">VDD_A_2V6</text>
<text x="197.5" y="90.7">VDD_A_2V6</text>
<text x="224.4" y="90.7">VSS_A_TX_DAC</text>
<text x="238.7" y="90.1">P1</text>
<text x="144.3" y="97">&lt;NM&gt;</text>
<text x="191.6" y="100.4">AH14</text>
<text x="191.6" y="97">AD16</text>
<text x="197.5" y="101">VDD_A_2V6</text>
<text x="197.5" y="97.6">VDD_A_2V6</text>
<text x="224.3" y="97.6">VSS_A_PA_DAC</text>
<text x="238.6" y="97">U1</text>
<text x="191.6" y="103.8">AH16</text>
<text x="191.6" y="107.2">AF15</text>
<text x="197.5" y="107.8">VDD_A_2V6</text>
<text x="197.5" y="104.4">VDD_A_2V6</text>
<text x="224.4" y="104.4">VSS_A_TV_DAC</text>
<text x="238.7" y="103.8">V1</text>
<text x="231.5" y="111.2">VSS_A</text>
<text x="238.3" y="110.6">AG17</text>
<text x="193.3" y="114.1">P2</text>
<text x="197.5" y="114.6">VDD_A_2V6_TX_DAC</text>
<text x="231.5" y="118.1">VSS_A</text>
<text x="231.5" y="114.6">VSS_A</text>
<text x="238.4" y="117.5">AC16</text>
<text x="238.6" y="114.1">AF16</text>
<text x="193.3" y="120.9">U2</text>
<text x="197.5" y="121.5">VDD_A_2V6_PA_DAC</text>
<text x="231.5" y="124.9">VSS_A</text>
<text x="231.5" y="121.5">VSS_A</text>
<text x="238.3" y="124.3">AG14</text>
<text x="238.5" y="120.9">AA14</text>
<text x="116.5" y="127.5">VMSMA</text>
<text x="160.9" y="127.5">VMSMA</text>
<text x="193.3" y="127.7">V2</text>
<text x="197.5" y="128.3">VDD_A_2V6_TV_DAC</text>
<text x="231.5" y="131.7">VSS_A</text>
<text x="231.5" y="128.3">VSS_A</text>
<text x="238.3" y="127.7">AG16</text>
<text x="238.6" y="131.2">AF14</text>
<text x="128.3" y="134.6">VMSMA</text>
<text x="141.6" y="133.7">R2001</text>
<text x="142.9" y="137.8">1000-0179</text>
<text x="147.1" y="133.7">0ohms</text>
<text x="193.3" y="134.6">H1</text>
<text x="197.5" y="135.2">VDD_A</text>
<text x="231.5" y="135.2">VSS_A</text>
<text x="238.5" y="134.6">AA17</text>
<text x="144.3" y="141.2">&lt;NM&gt;</text>
<text x="144.6" y="139.5">1005</text>
<text x="193.3" y="138">H2</text>
<text x="193.3" y="141.4">J2</text>
<text x="197.5" y="142">VDD_A</text>
<text x="197.5" y="138.6">VDD_A</text>
<text x="193.3" y="144.8">J3</text>
<text x="197.5" y="145.4">VDD_A</text>
<text x="234.2" y="148.8">NC</text>
<text x="234.2" y="145.4">NC</text>
<text x="238.6" y="144.8">C3</text>
<text x="238.8" y="148.3">F9</text>
<text x="245.8" y="145.8">NC</text>
<text x="245.8" y="149.2">NC</text>
<text x="193.3" y="151.7">C2</text>
<text x="197.5" y="152.3">VDD_A_TS</text>
<text x="234.2" y="155.7">NC</text>
<text x="234.2" y="152.3">NC</text>
<text x="238.5" y="151.7">G3</text>
<text x="238.5" y="155.1">G6</text>
<text x="245.8" y="152.7">NC</text>
<text x="193.3" y="158.5">B2</text>
<text x="197.5" y="159.1">VDD_CDC</text>
<text x="234.2" y="159.1">NC</text>
<text x="238.6" y="158.5">H3</text>
<text x="238.6" y="161.9">H6</text>
<text x="245.8" y="156.1">NC</text>
<text x="245.8" y="159.5">NC</text>
<text x="193.3" y="165.4">B7</text>
<text x="197.5" y="165.9">VDD_EAR</text>
<text x="234.2" y="165.9">NC</text>
<text x="234.2" y="162.5">NC</text>
<text x="237.9" y="165.4">T21</text>
<text x="245.8" y="162.9">NC</text>
<text x="245.8" y="166.3">NC</text>
<text x="193.3" y="172.2">C9</text>
<text x="197.5" y="172.8">VDD_HPH</text>
<text x="234.2" y="169.4">NC</text>
<text x="238.2" y="168.8">W9</text>
<text x="245.8" y="169.8">NC</text>
<text x="196.2" y="179.3">1221-1775</text>
<text x="196.2" y="177.9">QSD8250</text>
<text x="206.3" y="179.2">2</text>
</g>
</svg>
